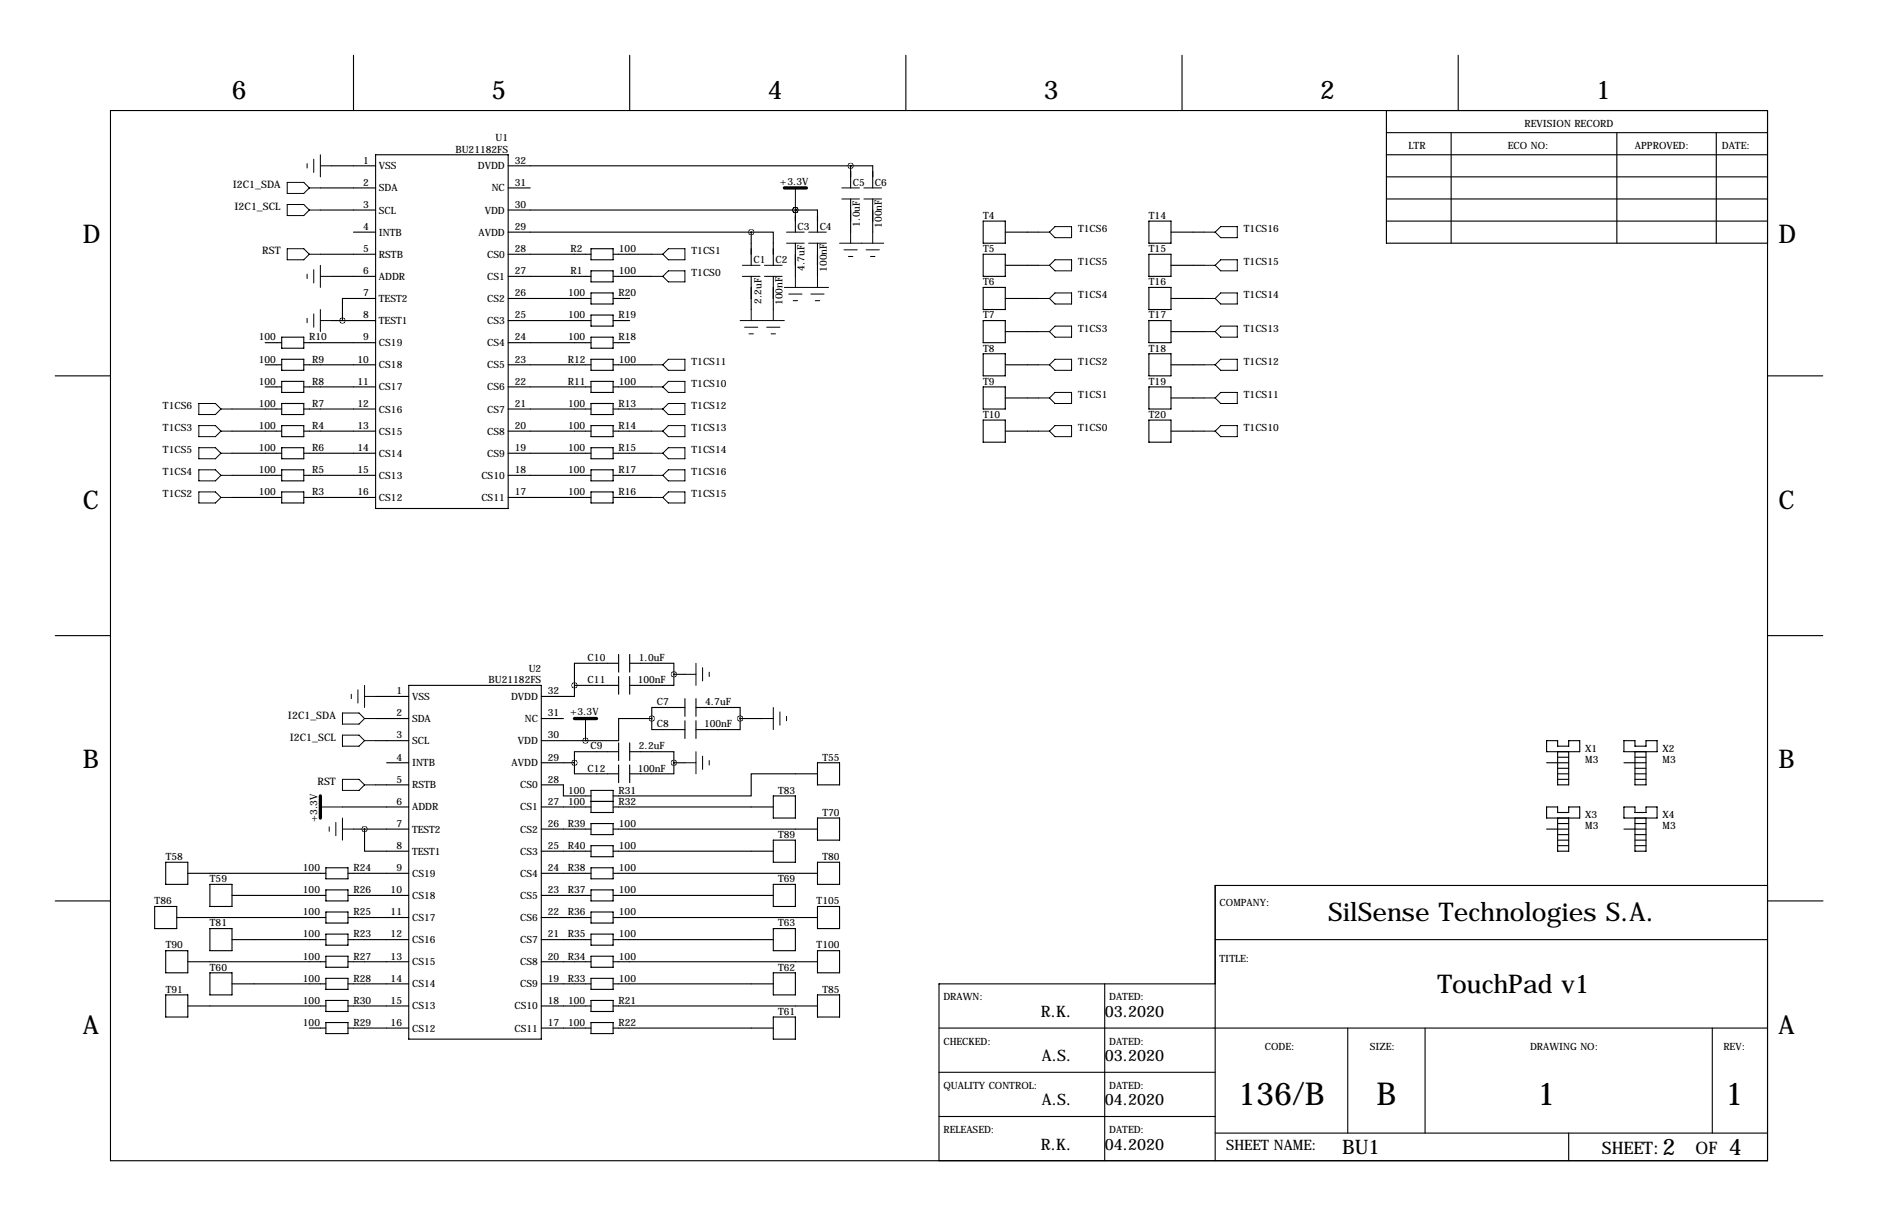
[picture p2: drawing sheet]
<svg xmlns="http://www.w3.org/2000/svg" width="432mm" height="279mm" viewBox="0 0 432 279" stroke-linecap="round" stroke-linejoin="round" font-family="sans-serif">
<g fill="none" stroke="#000" stroke-width=".25">
<path d="M81.3 12.7v12.7M144.8 12.7v12.7M208.3 12.7v12.7M271.8 12.7v12.7M335.3 12.7v12.7M25.4 25.4h381v241.3h-381zM76.2 38.1h10.2M86.4 35.6h30.4v81.2h-30.4zM116.8 38.1h83.9v5.1M195.6 38.1h.1M195.6 38.1v5.1M318.8 30.5h87.6"/>
<path d="M318.8 35.6h87.6M318.8 25.4v30.5h87.6M333.7 30.5v25.4M371.8 30.5v25.4M394.6 30.5v25.4M73.7 43.2h12.7M73.7 48.3h12.7M73.7 58.4h12.7M81.3 53.3h5.1M116.8 43.2h5.1M116.8 48.3h71.2v5M116.8 53.3h55.9"/>
<path d="M116.8 58.4h19.1M135.9 57.2h5.1v2.5h-5.1zM141 58.4h8.9M172.7 53.3h5.1v7.7M172.7 53.3v7.7M182.9 48.3h.1M182.9 48.3v5M182.9 55.9v7.6M188 55.9v7.6M195.6 45.7v7.6M200.7 45.7v7.6M226.1 50.8h5v5.1h-5z"/>
<path d="M226.1 58.4h5v5.1h-5zM231.1 53.3h7.7M264.2 50.8h5v5.1h-5zM264.2 58.4h5v5.1h-5zM269.2 53.3h7.7M318.8 45.7h87.6M318.8 50.8h87.6M318.8 40.6h87.6M61 78.7h3.8M64.8 77.5h5v2.5h-5zM69.8 78.7h16.6M76.2 63.5h10.2"/>
<path d="M76.2 73.7h10.2M86.4 68.6h-7.7v5.1M116.8 63.5h19.1M116.8 68.6h19.1M116.8 73.7h19.1M116.8 78.7h19.1M135.9 62.2h5.1v2.6h-5.1zM135.9 67.3h5.1v2.5h-5.1zM135.9 72.4h5.1v2.5h-5.1zM135.9 77.5h5.1v2.5h-5.1zM141 63.5h8.9M141 68.6h3.8"/>
<path d="M141 73.7h3.8M141 78.7h3.8M172.7 63.5v7.6M177.8 63.5v7.6M226.1 73.7h5v5h-5zM226.1 66h5v5.1h-5zM231.1 68.6h7.7M231.1 61h7.7M231.1 76.2h7.7M264.2 73.7h5v5h-5zM264.2 66h5v5.1h-5zM269.2 68.6h7.7"/>
<path d="M269.2 61h7.7M269.2 76.2h7.7M12.7 86.4h12.7M53.3 94h11.5M53.3 99.1h11.5M61 83.8h3.8M61 88.9h3.8M64.8 82.5h5v2.6h-5zM64.8 87.6h5v2.6h-5zM64.8 92.7h5v2.5h-5zM64.8 97.8h5v2.5h-5zM69.8 83.8h16.6"/>
<path d="M69.8 88.9h16.6M69.8 94h16.6M69.8 99.1h16.6M116.8 83.8h19.1M116.8 88.9h19.1M116.8 94h19.1M116.8 99.1h19.1M135.9 82.5h5.1v2.6h-5.1zM135.9 87.6h5.1v2.6h-5.1zM135.9 92.7h5.1v2.5h-5.1zM135.9 97.8h5.1v2.5h-5.1zM141 83.8h8.9"/>
<path d="M141 88.9h8.9M141 94h8.9M141 99.1h8.9M226.1 81.3h5v5.1h-5zM226.1 88.9h5v5.1h-5zM226.1 96.5h5v5.1h-5zM231.1 83.8h7.7M231.1 99.1h7.7M231.1 91.4h7.7M264.2 81.3h5v5.1h-5zM264.2 88.9h5v5.1h-5zM264.2 96.5h5v5.1h-5z"/>
<path d="M269.2 83.8h7.7M269.2 99.1h7.7M269.2 91.4h7.7M406.4 86.4h12.7M53.3 104.1h11.5M53.3 109.2h11.5M53.3 114.3h11.5M64.8 102.9h5v2.5h-5zM64.8 107.9h5v2.6h-5zM64.8 113h5v2.6h-5zM69.8 104.1h16.6M69.8 109.2h16.6"/>
<path d="M69.8 114.3h16.6M116.8 104.1h19.1M116.8 109.2h19.1M116.8 114.3h19.1M135.9 102.9h5.1v2.5h-5.1zM135.9 107.9h5.1v2.6h-5.1zM135.9 113h5.1v2.6h-5.1zM141 104.1h8.9M141 109.2h8.9M141 114.3h8.9M12.7 146h12.7M94 157.5h30.5v81.3h-30.5z"/>
<path d="M132.1 157.5v2.5h-7.6M132.1 157.5h10.1M142.2 152.4h-10.1v5.1M142.2 150.4v4M142.2 155.4v4.1M144.8 152.4h10.1v2.5M144.8 150.4v4M144.8 155.4v4.1M154.9 154.9v2.6h-10.1M154.9 154.9h2.6M406.4 146h12.7M86.4 170.2h7.6"/>
<path d="M86.4 160h7.6M86.4 165.1h7.6M88.9 175.3h5.1M124.5 175.3h7.6M124.5 170.2h10.1M124.5 165.1h5M132.1 175.3v2.5h10.1M134.6 170.2h.1M142.2 172.7h-10.1v2.6M142.2 170.7v4.1M142.2 175.8v4M144.8 172.7h10.1v2.6"/>
<path d="M144.8 170.7v4.1M144.8 175.8v4M149.9 165.1v2.5h7.6M149.9 165.1h-7.7v5.1h-7.6M154.9 175.3v2.5h-10.1M154.9 175.3h2.6M157.5 162.6h-7.6v2.5M157.5 160.5v4.1M157.5 165.6v4.1M160 162.6h10.2v2.5M160 160.5v4.1M160 165.6v4.1"/>
<path d="M170.2 165.1v2.5h-10.2M170.2 165.1h5.1M188 177.8h-15.3v5.1h-31.7M188 175.3h5v5h-5zM355.6 170.2h2.5v1.2h2.6v-1.2h2.5v2.5h-7.6zM355.6 175.3h5.1M358.1 172.7v7.6h2.6v-7.6M358.1 176.5h2.6M358.1 174h2.6M358.1 177.8h2.6M358.1 179.1h2.6M373.4 170.2h2.5v1.2h2.6v-1.2h2.5v2.5h-7.6z"/>
<path d="M373.4 175.3h5.1M375.9 172.7v7.6h2.6v-7.6M375.9 176.5h2.6M375.9 174h2.6M375.9 177.8h2.6M375.9 179.1h2.6M38.1 198.1h5.1v5.1h-5.1zM74.9 199.4h5.1v2.5h-5.1zM78.7 185.4h15.3M81.3 190.5h12.7M83.8 190.5v5.1h10.2M86.4 180.3h7.6"/>
<path d="M124.5 180.3h5v2.6h6.4M124.5 195.6h11.4M124.5 190.5h11.4M124.5 185.4h11.4M135.9 181.6h5.1v5.1h-5.1zM135.9 189.2h5.1v2.6h-5.1zM135.9 194.3h5.1v2.5h-5.1zM135.9 199.4h5.1v2.5h-5.1zM135.9 184.1h5.1M141 195.6h36.8M141 190.5h47M141 185.4h36.8"/>
<path d="M177.8 182.9h5.1v5.1h-5.1zM177.8 193h5.1v5.1h-5.1zM188 188h5v5h-5zM188 198.1h5v5.1h-5zM355.6 185.4h2.5v1.3h2.6v-1.3h2.5v2.6h-7.6zM355.6 190.5h5.1M358.1 188v7.6h2.6v-7.6M358.1 191.8h2.6M358.1 189.2h2.6M358.1 193h2.6M358.1 194.3h2.6M373.4 185.4h2.5v1.3h2.6v-1.3h2.5v2.6h-7.6z"/>
<path d="M373.4 190.5h5.1M375.9 188v7.6h2.6v-7.6M375.9 191.8h2.6M375.9 189.2h2.6M375.9 193h2.6M375.9 194.3h2.6M12.7 207h12.7M35.6 208.3h5v5.1h-5zM38.1 218.4h5.1v5.1h-5.1zM40.6 210.8h34.3M43.2 200.7h31.7M48.3 203.2h5v5.1h-5z"/>
<path d="M48.3 213.4h5v5h-5zM53.3 215.9h21.6M53.3 205.7h21.6M74.9 204.5h5.1v2.5h-5.1zM74.9 209.5h5.1v2.6h-5.1zM74.9 214.6h5.1v2.6h-5.1zM74.9 219.7h5.1v2.5h-5.1zM80 215.9h14M80 200.7h14M80 205.7h14M80 210.8h14M124.5 215.9h11.4"/>
<path d="M124.5 200.7h11.4M124.5 205.7h11.4M124.5 210.8h11.4M135.9 204.5h5.1v2.5h-5.1zM135.9 209.5h5.1v2.6h-5.1zM135.9 214.6h5.1v2.6h-5.1zM135.9 219.7h5.1v2.5h-5.1zM141 215.9h36.8M141 200.7h47M141 205.7h36.8M141 210.8h47M177.8 203.2h5.1v5.1h-5.1z"/>
<path d="M177.8 213.4h5.1v5h-5.1zM188 208.3h5v5.1h-5zM188 218.4h5v5.1h-5zM279.4 215.9h127M406.4 203.5h-127v63.2M406.5 207h12.7M38.1 228.6h5.1v5.1h-5.1zM43.2 221h31.7M43.2 231.1h31.7M48.3 223.5h5v5.1h-5zM53.3 226.1h21.6M71.1 236.2h3.8"/>
<path d="M74.9 229.9h5.1v2.5h-5.1zM74.9 234.9h5.1v2.6h-5.1zM74.9 224.8h5.1v2.5h-5.1zM80 236.2h14M80 226.1h14M80 221h14M80 231.1h14M124.5 236.2h11.4M124.5 226.1h11.4M124.5 221h11.4M124.5 231.1h11.4M135.9 224.8h5.1v2.5h-5.1z"/>
<path d="M135.9 229.9h5.1v2.5h-5.1zM135.9 234.9h5.1v2.6h-5.1zM141 236.2h36.8M141 226.1h36.8M141 221h47M141 231.1h47M177.8 223.5h5.1v5.1h-5.1zM177.8 233.7h5.1v5.1h-5.1zM188 228.6h5v5.1h-5zM215.9 236.2h190.5M254 226.1v40.6M279.4 226.1h-63.5v40.6"/>
<path d="M309.9 236.2v24.1M327.7 236.2v24.1M393.7 236.2v24.1M215.9 246.4h63.5M215.9 256.5h63.5M279.4 260.3h127M360.7 260.3v6.4"/>
</g>
<g fill="none" stroke="#000" stroke-width=".23">
<path d="M70.6 37.6v1M72.1 36.6v3M73.7 38.1h2.5M73.7 35.6v5M66 57.2h3.8l1.3 1.2-1.3 1.3h-3.8zM66 41.9h3.8l1.3 1.3-1.3 1.2h-3.8zM66 47h3.8l1.3 1.3-1.3 1.2h-3.8zM71.1 43.2h2.6M71.1 58.4h2.6M71.1 48.3h2.6M149.9 58.4h2.5M152.4 58.4l1.3-1.2h3.8v2.5h-3.8z"/>
<path d="M180.8 53.3h4.1M180.8 55.9h4.1M182.9 43.2v5.1M185.9 53.3h4.1M185.9 55.9h4.1M193 55.9h10.2M193.5 43.2h4.1M193.5 45.7h4.1M194.1 57.4h3M195.1 58.9h1M195.6 53.3v2.6M198.6 43.2h4.1"/>
<path d="M198.6 45.7h4.1M199.1 57.4h3.1M200.2 58.9h1M200.7 53.3v2.6M238.8 53.3h2.5M242.6 59.7h3.8v2.5h-3.8l-1.3-1.2zM242.6 52.1h3.8v2.5h-3.8l-1.3-1.3zM276.9 53.3h2.5M280.7 59.7h3.8v2.5h-3.8l-1.3-1.2zM280.7 52.1h3.8v2.5h-3.8l-1.3-1.3zM70.6 63v1M70.6 73.2v1"/>
<path d="M72.1 62v3M72.1 72.1v3.1M73.7 63.5h2.5M73.7 61v5M73.7 71.1v5.1M73.7 73.7h2.5M149.9 63.5h2.5M152.4 63.5l1.3-1.3h3.8v2.6h-3.8zM170.2 73.7h10.1M170.7 61h4.1M170.7 63.5h4.1M171.2 75.2h3"/>
<path d="M172.2 76.7h1M172.7 71.1v2.6M175.8 61h4M175.8 63.5h4M176.3 75.2h3M177.3 76.7h1M177.8 71.1v2.6M180.3 66h10.2M181.4 67.6h3M182.4 69.1h1M182.9 63.5v2.5M186.4 67.6h3.1"/>
<path d="M187.5 69.1h1M188 63.5v2.5M238.8 61h2.5M238.8 76.2h2.5M238.8 68.6h2.5M241.3 76.2l1.3-1.3h3.8v2.6h-3.8zM242.6 67.3h3.8v2.5h-3.8l-1.3-1.2zM276.9 61h2.5M276.9 76.2h2.5M276.9 68.6h2.5M280.7 74.9h3.8v2.6h-3.8l-1.3-1.3zM280.7 67.3h3.8v2.5h-3.8l-1.3-1.2z"/>
<path d="M45.7 92.7h3.8l1.3 1.3-1.3 1.2h-3.8zM45.7 97.8h3.8l1.3 1.3-1.3 1.2h-3.8zM50.8 99.1h2.5M50.8 94h2.5M149.9 99.1h2.5M149.9 94h2.5M149.9 88.9h2.5M149.9 83.8h2.5M152.4 83.8l1.3-1.3h3.8v2.6h-3.8zM152.4 88.9l1.3-1.3h3.8v2.6h-3.8zM152.4 99.1l1.3-1.3h3.8v2.5h-3.8zM153.7 92.7h3.8v2.5h-3.8l-1.3-1.2z"/>
<path d="M238.8 99.1h2.5M238.8 83.8h2.5M238.8 91.4h2.5M242.6 97.8h3.8v2.5h-3.8l-1.3-1.2zM242.6 90.2h3.8v2.5h-3.8l-1.3-1.3zM242.6 82.5h3.8v2.6h-3.8l-1.3-1.3zM276.9 99.1h2.5M276.9 83.8h2.5M276.9 91.4h2.5M280.7 97.8h3.8v2.5h-3.8l-1.3-1.2zM280.7 90.2h3.8v2.5h-3.8l-1.3-1.3zM280.7 82.5h3.8v2.6h-3.8l-1.3-1.3z"/>
<path d="M45.7 113h3.8l1.3 1.3-1.3 1.3h-3.8zM45.7 102.9h3.8l1.3 1.2-1.3 1.3h-3.8zM45.7 107.9h3.8l1.3 1.3-1.3 1.3h-3.8zM50.8 114.3h2.5M50.8 109.2h2.5M50.8 104.1h2.5M149.9 114.3h2.5M149.9 109.2h2.5M149.9 104.1h2.5M152.4 104.1l1.3-1.2h3.8v2.5h-3.8zM152.4 109.2l1.3-1.3h3.8v2.6h-3.8zM152.4 114.3l1.3-1.3h3.8v2.6h-3.8z"/>
<path d="M80.8 159.5v1M82.3 158.5v3M83.8 157.5v5.1M157.5 154.9h2.5M160 152.4v5.1M161.5 153.4v3.1M163.1 154.4v1M78.7 163.8h3.8l1.3 1.3-1.3 1.3h-3.8zM78.7 168.9h3.8l1.3 1.3-1.3 1.2h-3.8zM78.7 179.1h3.8l1.3 1.2-1.3 1.3h-3.8zM83.8 160h2.6M83.8 170.2h2.6"/>
<path d="M83.8 165.1h2.6M134.6 165.1v5.1M157.5 175.3h2.5M160 172.7v5.1M161.5 173.7v3.1M163.1 174.8v1M175.3 165.1h2.5M177.8 162.6v5M179.3 163.6v3M180.8 164.6v1M73.7 185.4h5M75.7 190v1"/>
<path d="M77.2 189v3M78.7 190.5h2.6M78.7 188v5M83.8 180.3h2.6"/>
</g>
<path d="M180.3 43.2h5.1M132.1 165.1h5.1M73.7 182.9v5.1" fill="none" stroke="#000" stroke-width=".76"/>
<path d="M78.7 73.7a.05 .05 0 0 0 .1 0 .05 .05 0 0 0-.1 0zM172.7 53.3a.05 .05 0 0 0 .1 0 .05 .05 0 0 0-.1 0zM182.8 48.3a.05 .05 0 0 0 .1 0 .05 .05 0 0 0-.1 0zM195.5 38.1a.05 .05 0 0 0 .1 0 .05 .05 0 0 0-.1 0zM182.8 48.3a.05 .05 0 0 0 .1 0 .05 .05 0 0 0-.1 0zM132 157.5a.05 .05 0 0 0 .1 0 .05 .05 0 0 0-.1 0zM132 175.3a.05 .05 0 0 0 .1 0 .05 .05 0 0 0-.1 0zM154.9 175.3a.05 .05 0 0 0 .1 0 .05 .05 0 0 0-.1 0zM149.8 165.1a.05 .05 0 0 0 .1 0 .05 .05 0 0 0-.1 0zM134.6 170.2a.05 .05 0 0 0 .1 0 .05 .05 0 0 0-.1 0zM170.1 165.1a.05 .05 0 0 0 .1 0 .05 .05 0 0 0-.1 0zM154.9 154.9a.05 .05 0 0 0 .1 0 .05 .05 0 0 0-.1 0zM83.8 190.5a.05 .05 0 0 0 .1 0 .05 .05 0 0 0-.1 0z" fill="#000" stroke="#000" stroke-width="1.3"/>
<g font-size="7.3">
<text x="284.7" y="254">136/B</text>
<text x="316.5" y="254">B</text>
<text x="353.5" y="254">1</text>
<text x="396.7" y="254">1</text>
</g>
<g font-size="5.9">
<text x="53.3" y="22.9">6</text>
<text x="113" y="22.9">5</text>
<text x="176.5" y="22.9">4</text>
<text x="240" y="22.9">3</text>
<text x="303.5" y="22.9">2</text>
<text x="367" y="22.9">1</text>
<text x="19" y="55.9">D</text>
<text x="408.9" y="55.9">D</text>
<text x="19" y="116.8">C</text>
<text x="408.9" y="116.8">C</text>
<text x="19" y="176.5">B</text>
<text x="408.9" y="176.5">B</text>
<text x="305.4" y="211.6">SilSense Technologies S.A.</text>
<text x="330.5" y="228.1">TouchPad v1</text>
<text x="19" y="237.5">A</text>
<text x="408.9" y="237.5">A</text>
</g>
<g font-size="5.3">
<text x="382.3" y="265.5">2</text>
<text x="397.5" y="265.5">4</text>
</g>
<text font-size="4.6" x="308.6" y="265.3">BU1</text>
<g font-size="4">
<text x="368.3" y="265">SHEET:</text>
<text x="389.9" y="265">OF</text>
</g>
<g font-size="3.6">
<text x="239.3" y="233.7">R.K.</text>
<text x="254" y="233.7">03.2020</text>
<text x="239.5" y="243.8">A.S.</text>
<text x="254" y="243.8">03.2020</text>
<text x="239.5" y="254">A.S.</text>
<text x="254" y="254">04.2020</text>
<text x="239.3" y="264.2">R.K.</text>
<text x="254" y="264.2">04.2020</text>
</g>
<text font-size="3.3" x="281.9" y="264.2">SHEET NAME:</text>
<g font-size="2.4">
<text x="53.5" y="43.2">I2C1_SDA</text>
<text x="53.9" y="48.3">I2C1_SCL</text>
<text x="60.3" y="58.4">RST</text>
<text x="66.2" y="165.1">I2C1_SDA</text>
<text x="66.6" y="170.2">I2C1_SCL</text>
<text x="73" y="180.3">RST</text>
</g>
<g font-size="2.3">
<text x="350.5" y="29.2">REVISION RECORD</text>
<text x="104.7" y="35.1">BU21182FS</text>
<text x="113.9" y="32.5">U1</text>
<text x="323.8" y="34.3">LTR</text>
<text x="346.7" y="34.3">ECO NO:</text>
<text x="375.9" y="34.3">APPROVED:</text>
<text x="395.9" y="34.3">DATE:</text>
<text x="83.5" y="37.6">1</text>
<text x="87.1" y="38.9">VSS</text>
<text x="109.9" y="38.9">DVDD</text>
<text x="118.4" y="37.6">32</text>
<text x="83.5" y="42.7">2</text>
<text x="83.5" y="47.8">3</text>
<text x="87.1" y="44">SDA</text>
<text x="113" y="44">NC</text>
<text x="118.4" y="47.8">30</text>
<text x="118.4" y="42.7">31</text>
<text x="179.3" y="42.4">+3.3V</text>
<text x="196.1" y="42.7">C5</text>
<text x="201.2" y="42.7">C6</text>
<text x="83.5" y="52.8">4</text>
<text x="87.1" y="49.1">SCL</text>
<text x="111.5" y="49.1">VDD</text>
<text x="118.4" y="52.8">29</text>
<text x="183.4" y="52.8">C3</text>
<text x="188.5" y="52.8">C4</text>
<text x="197.7" y="52.1" transform="rotate(-90 197.7 52.1)">1.0uF</text>
<text x="202.8" y="52.3" transform="rotate(-90 202.8 52.3)">100nF</text>
<text x="226.1" y="50.3">T4</text>
<text x="247.9" y="53.3">T1CS6</text>
<text x="264.2" y="50.3">T14</text>
<text x="286" y="53.3">T1CS16</text>
<text x="83.5" y="57.9">5</text>
<text x="87.1" y="54.1">INTB</text>
<text x="87.1" y="59.2">RSTB</text>
<text x="110" y="54.1">AVDD</text>
<text x="112" y="59.2">CS0</text>
<text x="118.4" y="57.9">28</text>
<text x="131.2" y="57.9">R2</text>
<text x="142.3" y="57.9">100</text>
<text x="159" y="58.4">T1CS1</text>
<text x="226.1" y="57.9">T5</text>
<text x="264.2" y="57.9">T15</text>
<text x="83.5" y="63">6</text>
<text x="87.1" y="64.3">ADDR</text>
<text x="112" y="64.3">CS1</text>
<text x="118.4" y="63">27</text>
<text x="131.2" y="63">R1</text>
<text x="142.3" y="63">100</text>
<text x="159" y="63.5">T1CS0</text>
<text x="173.2" y="60.5">C1</text>
<text x="178.3" y="60.5">C2</text>
<text x="185" y="62.2" transform="rotate(-90 185 62.2)">4.7uF</text>
<text x="190.1" y="62.5" transform="rotate(-90 190.1 62.5)">100nF</text>
<text x="226.1" y="65.5">T6</text>
<text x="247.9" y="61">T1CS5</text>
<text x="264.2" y="65.5">T16</text>
<text x="286" y="61">T1CS15</text>
<text x="83.5" y="68.1">7</text>
<text x="87.1" y="69.4">TEST2</text>
<text x="112" y="69.4">CS2</text>
<text x="118.4" y="68.1">26</text>
<text x="130.6" y="68.1">100</text>
<text x="142.2" y="68.1">R20</text>
<text x="175.1" y="69.8" transform="rotate(-90 175.1 69.8)">2.2uF</text>
<text x="179.9" y="70.1" transform="rotate(-90 179.9 70.1)">100nF</text>
<text x="247.9" y="68.6">T1CS4</text>
<text x="286" y="68.6">T1CS14</text>
<text x="83.5" y="73.2">8</text>
<text x="87.1" y="74.5">TEST1</text>
<text x="112" y="74.5">CS3</text>
<text x="118.4" y="73.2">25</text>
<text x="130.6" y="73.2">100</text>
<text x="142.2" y="73.2">R19</text>
<text x="226.1" y="73.2">T7</text>
<text x="247.9" y="76.2">T1CS3</text>
<text x="264.2" y="73.2">T17</text>
<text x="286" y="76.2">T1CS13</text>
<text x="59.5" y="83.3">100</text>
<text x="59.5" y="78.2">100</text>
<text x="71.1" y="78.2">R10</text>
<text x="71.8" y="83.3">R9</text>
<text x="82.2" y="83.3">10</text>
<text x="83.5" y="78.2">9</text>
<text x="87.1" y="79.5">CS19</text>
<text x="112" y="79.5">CS4</text>
<text x="118.4" y="83.3">23</text>
<text x="118.4" y="78.2">24</text>
<text x="130.5" y="83.3">R12</text>
<text x="130.6" y="78.2">100</text>
<text x="142.2" y="78.2">R18</text>
<text x="142.3" y="83.3">100</text>
<text x="159" y="83.8">T1CS11</text>
<text x="226.1" y="80.8">T8</text>
<text x="247.9" y="83.8">T1CS2</text>
<text x="264.2" y="80.8">T18</text>
<text x="286" y="83.8">T1CS12</text>
<text x="59.5" y="88.4">100</text>
<text x="71.8" y="88.4">R8</text>
<text x="82.2" y="88.4">11</text>
<text x="87.1" y="84.6">CS18</text>
<text x="87.1" y="89.7">CS17</text>
<text x="112" y="89.7">CS6</text>
<text x="112" y="84.6">CS5</text>
<text x="118.4" y="88.4">22</text>
<text x="130.5" y="88.4">R11</text>
<text x="142.3" y="88.4">100</text>
<text x="159" y="88.9">T1CS10</text>
<text x="226.1" y="88.4">T9</text>
<text x="264.2" y="88.4">T19</text>
<text x="37.5" y="94">T1CS6</text>
<text x="59.5" y="93.5">100</text>
<text x="71.8" y="93.5">R7</text>
<text x="82.2" y="93.5">12</text>
<text x="87.1" y="94.8">CS16</text>
<text x="112" y="94.8">CS7</text>
<text x="118.4" y="93.5">21</text>
<text x="130.6" y="93.5">100</text>
<text x="142.2" y="93.5">R13</text>
<text x="159" y="94">T1CS12</text>
<text x="247.9" y="91.4">T1CS1</text>
<text x="286" y="91.4">T1CS11</text>
<text x="37.5" y="99.1">T1CS3</text>
<text x="59.5" y="98.6">100</text>
<text x="71.8" y="98.6">R4</text>
<text x="82.2" y="98.6">13</text>
<text x="87.1" y="99.9">CS15</text>
<text x="112" y="99.9">CS8</text>
<text x="118.4" y="98.6">20</text>
<text x="130.6" y="98.6">100</text>
<text x="142.2" y="98.6">R14</text>
<text x="159" y="99.1">T1CS13</text>
<text x="226.1" y="96">T10</text>
<text x="247.9" y="99.1">T1CS0</text>
<text x="264.2" y="96">T20</text>
<text x="286" y="99.1">T1CS10</text>
<text x="37.5" y="104.1">T1CS5</text>
<text x="59.5" y="103.6">100</text>
<text x="71.8" y="103.6">R6</text>
<text x="82.2" y="103.6">14</text>
<text x="87.1" y="104.9">CS14</text>
<text x="112" y="104.9">CS9</text>
<text x="118.4" y="103.6">19</text>
<text x="130.6" y="103.6">100</text>
<text x="142.2" y="103.6">R15</text>
<text x="159" y="104.1">T1CS14</text>
<text x="37.5" y="109.2">T1CS4</text>
<text x="59.5" y="113.8">100</text>
<text x="59.5" y="108.7">100</text>
<text x="71.8" y="113.8">R3</text>
<text x="71.8" y="108.7">R5</text>
<text x="82.2" y="108.7">15</text>
<text x="82.2" y="113.8">16</text>
<text x="87.1" y="110">CS13</text>
<text x="110.7" y="110">CS10</text>
<text x="118.4" y="113.8">17</text>
<text x="118.4" y="108.7">18</text>
<text x="130.6" y="113.8">100</text>
<text x="130.6" y="108.7">100</text>
<text x="142.2" y="113.8">R16</text>
<text x="142.2" y="108.7">R17</text>
<text x="159" y="109.2">T1CS16</text>
<text x="37.5" y="114.3">T1CS2</text>
<text x="87.1" y="115.1">CS12</text>
<text x="110.7" y="115.1">CS11</text>
<text x="159" y="114.3">T1CS15</text>
<text x="121.6" y="154.4">U2</text>
<text x="135.1" y="151.9">C10</text>
<text x="146.9" y="151.9">1.0uF</text>
<text x="91.1" y="159.5">1</text>
<text x="94.7" y="160.8">VSS</text>
<text x="112.3" y="157">BU21182FS</text>
<text x="117.5" y="160.8">DVDD</text>
<text x="126" y="159.5">32</text>
<text x="135.1" y="157">C11</text>
<text x="146.6" y="157">100nF</text>
<text x="91.1" y="164.6">2</text>
<text x="94.7" y="165.9">SDA</text>
<text x="120.7" y="165.9">NC</text>
<text x="126" y="164.6">31</text>
<text x="131.1" y="164.3">+3.3V</text>
<text x="151" y="162.1">C7</text>
<text x="151" y="167.1">C8</text>
<text x="161.9" y="167.1">100nF</text>
<text x="162.1" y="162.1">4.7uF</text>
<text x="91.1" y="169.7">3</text>
<text x="94.7" y="171">SCL</text>
<text x="119.1" y="171">VDD</text>
<text x="126" y="169.7">30</text>
<text x="135.8" y="172.2">C9</text>
<text x="146.9" y="172.2">2.2uF</text>
<text x="364.5" y="172.7">X1</text>
<text x="382.3" y="172.7">X2</text>
<text x="91.1" y="174.8">4</text>
<text x="91.1" y="179.8">5</text>
<text x="94.7" y="176.1">INTB</text>
<text x="117.6" y="176.1">AVDD</text>
<text x="126" y="179.8">28</text>
<text x="126" y="174.8">29</text>
<text x="135.1" y="177.3">C12</text>
<text x="146.6" y="177.3">100nF</text>
<text x="189.1" y="174.8">T55</text>
<text x="364.5" y="175.3">M3</text>
<text x="382.3" y="175.3">M3</text>
<text x="91.1" y="184.9">6</text>
<text x="94.7" y="181.1">RSTB</text>
<text x="119.6" y="181.1">CS0</text>
<text x="126" y="184.9">27</text>
<text x="130.6" y="182.4">100</text>
<text x="130.6" y="184.9">100</text>
<text x="142.2" y="182.4">R31</text>
<text x="142.2" y="184.9">R32</text>
<text x="178.9" y="182.4">T83</text>
<text x="72.9" y="189" transform="rotate(-90 72.9 189)">+3.3V</text>
<text x="91.1" y="190">7</text>
<text x="94.7" y="186.2">ADDR</text>
<text x="94.7" y="191.3">TEST2</text>
<text x="119.6" y="191.3">CS2</text>
<text x="119.6" y="186.2">CS1</text>
<text x="126" y="190">26</text>
<text x="130.5" y="190">R39</text>
<text x="142.3" y="190">100</text>
<text x="189.1" y="187.5">T70</text>
<text x="364.5" y="188">X3</text>
<text x="364.5" y="190.5">M3</text>
<text x="382.3" y="188">X4</text>
<text x="382.3" y="190.5">M3</text>
<text x="38.1" y="197.6">T58</text>
<text x="91.1" y="195.1">8</text>
<text x="94.7" y="196.4">TEST1</text>
<text x="119.6" y="196.4">CS3</text>
<text x="126" y="195.1">25</text>
<text x="130.5" y="195.1">R40</text>
<text x="142.3" y="195.1">100</text>
<text x="178.9" y="192.5">T89</text>
<text x="189.1" y="197.6">T80</text>
<text x="48.3" y="202.7">T59</text>
<text x="69.7" y="200.2">100</text>
<text x="81.3" y="200.2">R24</text>
<text x="91.1" y="200.2">9</text>
<text x="94.7" y="201.5">CS19</text>
<text x="119.6" y="201.5">CS4</text>
<text x="126" y="200.2">24</text>
<text x="130.5" y="200.2">R38</text>
<text x="142.3" y="200.2">100</text>
<text x="178.9" y="202.7">T69</text>
<text x="35.6" y="207.8">T86</text>
<text x="69.7" y="205.2">100</text>
<text x="81.3" y="205.2">R26</text>
<text x="89.8" y="205.2">10</text>
<text x="94.7" y="206.5">CS18</text>
<text x="119.6" y="206.5">CS5</text>
<text x="126" y="205.2">23</text>
<text x="130.5" y="205.2">R37</text>
<text x="142.3" y="205.2">100</text>
<text x="187.8" y="207.8">T105</text>
<text x="280.4" y="208.3">COMPANY:</text>
<text x="48.3" y="212.9">T81</text>
<text x="69.7" y="215.4">100</text>
<text x="69.7" y="210.3">100</text>
<text x="81.3" y="215.4">R23</text>
<text x="81.3" y="210.3">R25</text>
<text x="89.8" y="210.3">11</text>
<text x="89.8" y="215.4">12</text>
<text x="94.7" y="211.6">CS17</text>
<text x="119.6" y="211.6">CS6</text>
<text x="126" y="215.4">21</text>
<text x="126" y="210.3">22</text>
<text x="130.5" y="215.4">R35</text>
<text x="130.5" y="210.3">R36</text>
<text x="142.3" y="215.4">100</text>
<text x="142.3" y="210.3">100</text>
<text x="178.9" y="212.9">T63</text>
<text x="38.1" y="217.9">T90</text>
<text x="69.7" y="220.5">100</text>
<text x="81.3" y="220.5">R27</text>
<text x="89.8" y="220.5">13</text>
<text x="94.7" y="216.7">CS16</text>
<text x="94.7" y="221.8">CS15</text>
<text x="119.6" y="221.8">CS8</text>
<text x="119.6" y="216.7">CS7</text>
<text x="126" y="220.5">20</text>
<text x="130.5" y="220.5">R34</text>
<text x="142.3" y="220.5">100</text>
<text x="187.8" y="217.9">T100</text>
<text x="280.4" y="221">TITLE:</text>
<text x="48.3" y="223">T60</text>
<text x="69.7" y="225.6">100</text>
<text x="81.3" y="225.6">R28</text>
<text x="89.8" y="225.6">14</text>
<text x="94.7" y="226.9">CS14</text>
<text x="119.6" y="226.9">CS9</text>
<text x="126" y="225.6">19</text>
<text x="130.5" y="225.6">R33</text>
<text x="142.3" y="225.6">100</text>
<text x="178.9" y="223">T62</text>
<text x="38.1" y="228.1">T91</text>
<text x="69.7" y="230.6">100</text>
<text x="81.3" y="230.6">R30</text>
<text x="89.8" y="230.6">15</text>
<text x="94.7" y="231.9">CS13</text>
<text x="118.3" y="231.9">CS10</text>
<text x="126" y="230.6">18</text>
<text x="130.6" y="230.6">100</text>
<text x="142.2" y="230.6">R21</text>
<text x="178.9" y="233.2">T61</text>
<text x="189.1" y="228.1">T85</text>
<text x="216.9" y="229.9">DRAWN:</text>
<text x="255" y="229.9">DATED:</text>
<text x="69.7" y="235.7">100</text>
<text x="81.3" y="235.7">R29</text>
<text x="89.8" y="235.7">16</text>
<text x="94.7" y="237">CS12</text>
<text x="118.3" y="237">CS11</text>
<text x="126" y="235.7">17</text>
<text x="130.6" y="235.7">100</text>
<text x="142.2" y="235.7">R22</text>
<text x="216.9" y="240">CHECKED:</text>
<text x="255" y="240">DATED:</text>
<text x="290.8" y="241.3">CODE:</text>
<text x="315" y="241.3">SIZE:</text>
<text x="351.8" y="241.3">DRAWING NO:</text>
<text x="396.2" y="241.3">REV:</text>
<text x="216.9" y="250.2">QUALITY CONTROL:</text>
<text x="255" y="250.2">DATED:</text>
<text x="216.9" y="260.3">RELEASED:</text>
<text x="255" y="260.3">DATED:</text>
</g>
</svg>
